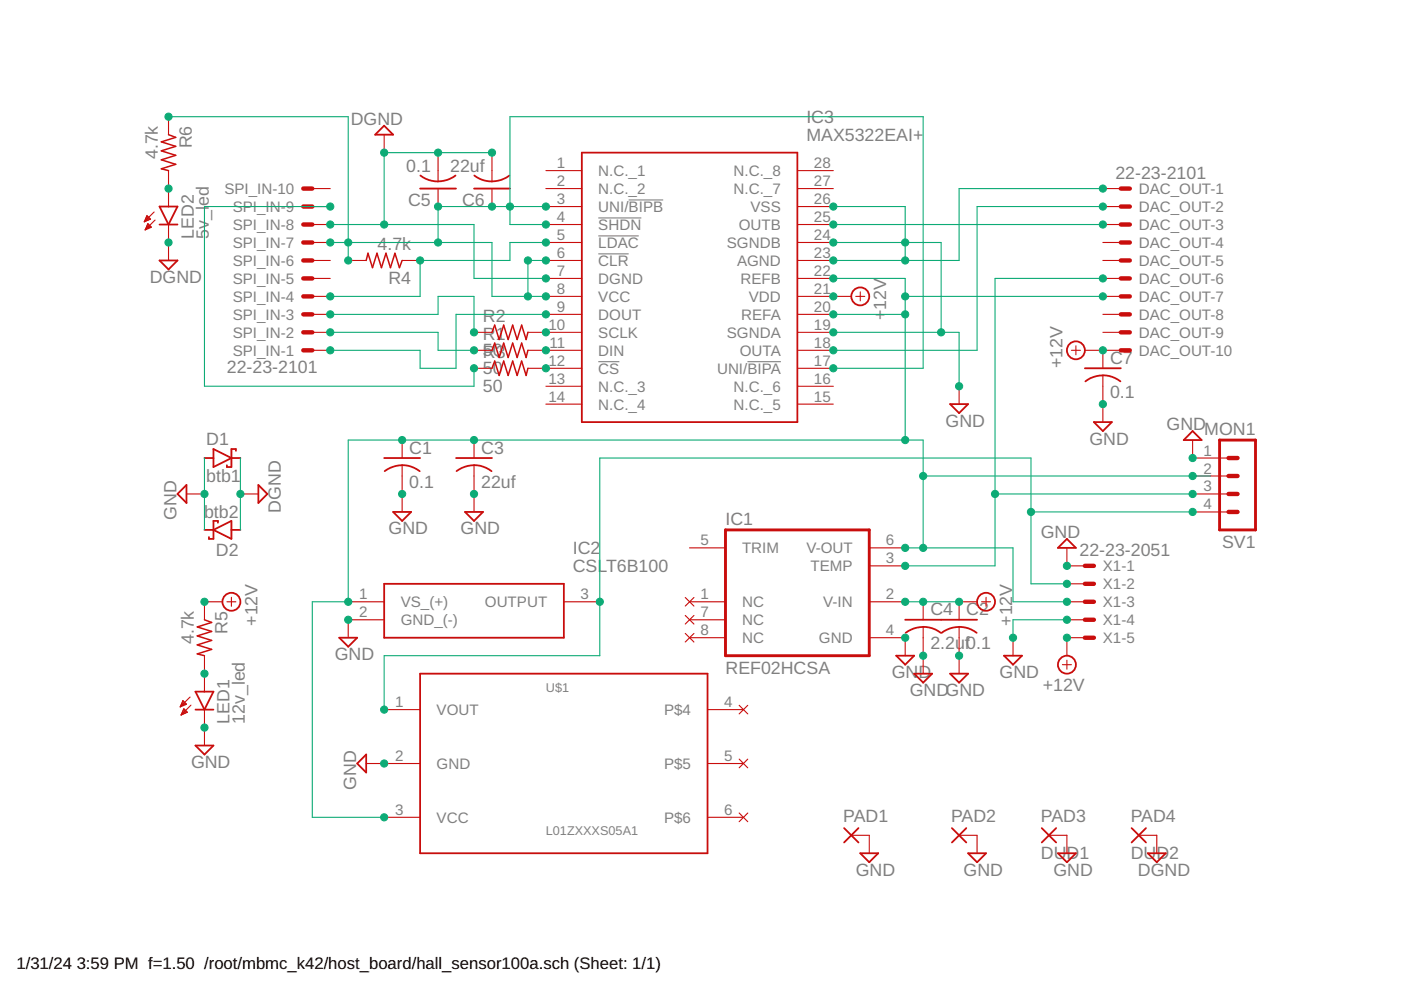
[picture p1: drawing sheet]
<svg xmlns="http://www.w3.org/2000/svg" width="297mm" height="210mm" viewBox="0 0 297 210" stroke-linecap="round" stroke-linejoin="round" font-family="sans-serif">
<path d="M126.9 46.2h9.1M126.9 50h8.5M126.9 53.8h6.4M133.3 42.4h7.3M126.9 76.7h4.4M158.5 76.7h7.1" fill="none" stroke="#808080" stroke-width=".23"/>
<path d="M258.6 93.3h7.6v19.1h-7.6zM153.8 112.4h30.5v26.6h-30.5z" fill="none" stroke="#c90d0c" stroke-width=".61"/>
<g fill="none" stroke="#c90d0c" stroke-width=".23">
<path d="M35.7 24.7v3.9M35.7 36.2v7.6M66.2 40h3.8M81.4 28.6v3.8M92.9 32.4v6.1M92.9 40v3.8M104.3 32.4v6.1M104.3 40v3.8M115.7 36.2h7.7M115.7 40h7.7M169.1 36.2h7.6M169.1 40h7.6"/>
<path d="M233.8 40h3.8M30.7 46.9h.3M30.8 46.7h.6M30.8 48.6h.2M30.8 46.5h1.1M30.9 48.5h.6M30.9 46.3h.8M31 48.2h.9M31 46.1h.5M31.1 48h.9M31.1 45.9h.2M31.2 47.9h.6"/>
<path d="M31.2 47.6h.4M31.3 47.5h.1M31.3 47.4l-.5 1.3M31.3 47.4l.8 .8-1.3 .5M31.9 46.5l-.7-.8-.6 1.3M31.9 46.5l-1.3 .5M32.7 44.9l-2.1 2.1M32.9 46.7l-2.1 2M35.7 47.6v7.6M66.2 43.8h3.8M66.2 47.6h3.8M66.2 51.4h3.8"/>
<path d="M66.2 55.2h3.8M66.2 59h3.8M73.8 55.2h3.8M85.3 55.2h3.8M115.7 43.8h7.7M115.7 47.6h7.7M115.7 51.4h7.7M115.7 55.2h7.7M115.7 59h7.7M169.1 43.8h7.6M169.1 47.6h7.6M169.1 51.4h7.6"/>
<path d="M169.1 55.2h7.6M169.1 59h7.6M233.8 43.8h3.8M233.8 47.6h3.8M233.8 51.4h3.8M233.8 55.2h3.8M233.8 59h3.8M66.2 62.8h3.8M66.2 66.7h3.8M66.2 70.5h3.8M66.2 74.3h3.8M100.5 70.5h3.8"/>
<path d="M100.5 74.3h3.8M100.5 78.1h3.8M111.9 70.5h11.5M111.9 74.3h11.5M111.9 78.1h11.5M115.7 62.8h7.7M115.7 66.7h7.7M169.1 62.8h11.4M169.1 66.7h7.6M169.1 70.5h7.6M169.1 74.3h7.6M169.1 78.1h7.6"/>
<path d="M181.4 62.8h1.9M182.4 61.9v1.9M227.2 74.3h1.9M228.1 73.3v1.9M230 74.3h7.6M233.8 62.8h3.8M233.8 66.7h3.8M233.8 70.5h3.8M233.8 74.3v3.8M233.8 79.6v9.9M85.3 93.3v3.8M85.3 98.6v9.9"/>
<path d="M100.5 93.3v3.8M100.5 98.6v9.9M115.7 81.9h7.7M115.7 85.7h7.7M169.1 81.9h7.6M169.1 85.7h7.6M203.3 81.9v3.8M252.9 93.3v3.8h7.6M39.5 104.7h3.8M51 104.7h3.8M146.2 116.2h7.6M184.3 116.2h7.6"/>
<path d="M184.3 120h7.6M226.2 116.2v3.8h3.8M252.9 104.7h7.6M252.9 100.9h7.6M252.9 108.5h7.6M43.3 139v7.6M47.2 127.6h-3.9v3.8M48.1 127.6h1.9M49.1 126.6v1.9M73.8 127.6h7.6M81.4 131.4h-7.6v3.8M119.5 127.6h7.7"/>
<path d="M145.3 130.5l1.8 1.8M145.3 126.7l1.8 1.8M145.3 134.3l1.8 1.8M146.2 131.4h7.6M146.2 127.6h7.6M146.2 135.2h7.6M147.1 130.5l-1.8 1.8M147.1 126.7l-1.8 1.8M147.1 134.3l-1.8 1.8M184.3 127.6h7.6M184.3 135.2h7.6v3.8M195.7 127.6v3.8"/>
<path d="M195.7 132.9v9.9M203.3 132.9v9.9M207.2 127.6h-3.9v3.8M208.1 127.6h1.9M209.1 126.6v1.9M214.8 135.2v3.8M226.2 131.4h3.8M226.2 127.6h3.8M226.2 123.8h3.8M226.2 140v1.9M230 135.2h-3.8v3.8M38.2 149.8h.2"/>
<path d="M38.3 149.6h.6M38.4 149.4h.9M38.4 151.6h.1M38.5 149.2h1M38.5 151.4h.4M38.6 149h.6M38.6 151.2h.8M38.7 148.8h.4M38.7 151h1M38.8 148.6h.1M38.8 150.8h.7M38.8 148.5l.7 .8-1.3 .6z"/>
<path d="M38.8 150.6h.5M38.9 150.4h.2M39 150.3l.7 .7-1.3 .6zM40.3 147.8l-2.1 2.1M40.5 149.5l-2.1 2.1M43.3 150.5v7.6M81.4 150.5h7.7M150 150.5h7.6M156.7 149.5l1.8 1.9M158.5 149.5l-1.8 1.9M225.3 140.9h1.9M77.6 161.9h11.5"/>
<path d="M81.4 173.3h7.7M150 161.9h7.6M150 173.3h7.6M156.7 161l1.8 1.8M156.7 172.4l1.8 1.8M158.5 161l-1.8 1.8M158.5 172.4l-1.8 1.8M180.5 177.1h3.8v3.8M203.3 177.1h3.9v3.8M222.4 177.1h3.8v3.8M241.4 177.1h3.9v3.8"/>
</g>
<g fill="none" stroke="#c90d0c" stroke-width=".93">
<path d="M64.3 40h1.9M237.6 40h1.9M64.3 59h1.9M64.3 55.2h1.9M64.3 51.4h1.9M64.3 47.6h1.9M64.3 43.8h1.9M237.6 59h1.9M237.6 55.2h1.9M237.6 51.4h1.9M237.6 47.6h1.9M237.6 43.8h1.9"/>
<path d="M64.3 74.3h1.9M64.3 70.5h1.9M64.3 66.7h1.9M64.3 62.8h1.9M237.6 74.3h1.9M237.6 70.5h1.9M237.6 66.7h1.9M237.6 62.8h1.9M260.5 97.1h1.9M230 120h1.9M260.5 104.7h1.9M260.5 100.9h1.9"/>
<path d="M260.5 108.5h1.9M230 123.8h1.9M230 127.6h1.9M230 131.4h1.9M230 135.2h1.9"/>
</g>
<g fill="none" stroke="#c90d0c" stroke-width=".38">
<path d="M81.4 26.6l2 2h-3.9zM89.1 40h7.6M89.1 37.2a6.1 6.1 0 0 0 7.5 0M100.5 40h7.6M100.6 37.2a6.1 6.1 0 0 0 7.4 0M123.4 32.4h45.7v57.1h-45.7zM33.8 43.8h3.8l-1.9 3.8zM33.8 47.6h3.8M33.8 55.2h3.8l-1.9 1.9zM230 78.1h7.6M233.8 79.6l2 .3 1.8 1M233.8 79.6l-1.9 .3-1.8 1"/>
<path d="M43.3 97.1h2M45.3 95.2l3.8 1.9-3.8 1.9zM49.1 97.1h1.9M50 95.6v-.4h-.9v3.8h-1v-.4M81.4 97.1h7.7M81.6 99.9a6 6 0 0 1 7.4 0M96.7 97.1h7.6M96.8 99.9a6 6 0 0 1 7.4 0M201.4 85.7h3.9l-2 1.9zM231.9 89.5h3.8l-1.9 1.9zM252.9 91.4l1.9 1.9h-3.8zM39.5 102.8v3.8l-1.9-1.9z"/>
<path d="M43.3 112.4h2M45.3 112.4l3.8-2v3.9zM46.2 110.8v-.4h-.9v3.9h-1v-.4M49.1 112.4h1.9M54.8 102.8l1.9 1.9-1.9 1.9zM83.4 108.5h3.8l-1.9 1.9zM98.6 108.5h3.8l-1.9 1.9zM226.2 114.3l1.9 1.9h-3.8zM71.9 135.2h3.8l-1.9 1.9zM81.4 123.8h38.1v11.4h-38.1zM190 139h3.8l-1.9 1.9zM191.9 131.4h15.3"/>
<path d="M195.7 132.9l2 .3 1.8 1M195.7 132.9l-1.9 .3-1.8 1M203.3 132.9l2 .3 1.8 1M203.3 132.9l-1.9 .3-1.8 1M212.9 139h3.8l-1.9 1.9zM41.4 146.6h3.9l-2 3.9zM41.4 150.5h3.9M41.4 158.1h3.9l-2 1.9zM77.6 160v3.8l-1.9-1.9zM89.1 142.8h60.9v38.1h-60.9zM193.8 142.8h3.8l-1.9 1.9zM201.4 142.8h3.9l-2 1.9z"/>
<path d="M179 175.6l3 3M182 175.6l-3 3M201.8 175.6l3.1 3M204.9 175.6l-3.1 3M220.9 175.6l3 3M223.9 175.6l-3 3M239.9 175.6l3.1 3M243 175.6l-3.1 3M182.4 180.9h3.8l-1.9 1.9zM205.3 180.9h3.8l-1.9 1.9zM224.3 180.9h3.8l-1.9 1.9zM243.4 180.9h3.8l-1.9 1.9z"/>
<circle cx="182.4" cy="62.8" r="1.91"/>
<circle cx="228.1" cy="74.3" r="1.91"/>
<circle cx="49.1" cy="127.6" r="1.91"/>
<circle cx="209.1" cy="127.6" r="1.91"/>
<circle cx="226.2" cy="140.9" r="1.91"/>
</g>
<path d="M35.7 28.6l1.6 .5-3.1 1 3.1 .9-3.1 1 3.1 .9-3.1 1 3.1 .9-3.1 1 1.5 .4M77.6 55.2l.4-1.5 1 3 .9-3 1 3 .9-3 1 3 .9-3 1 3 .6-1.5M104.3 74.3l.6-1.6 .9 3.1 1-3.1 .9 3.1 1-3.1 .9 3.1 1-3.1 .9 3.1 .4-1.5M104.3 70.5l.6-1.6 .9 3.1 1-3.1 .9 3.1 1-3.1 .9 3.1 1-3.1 .9 3.1 .4-1.5M104.3 78.1l.6-1.5 .9 3 1-3 .9 3 1-3 .9 3 1-3 .9 3 .4-1.5M43.3 131.4l1.6 .6-3.1 .9 3.1 1-3.1 .9 3.1 1-3.1 .9 3.1 1-3.1 .9 1.5 .4" fill="none" stroke="#c90d0c" stroke-width=".32"/>
<g fill="#0dab76" stroke="#0dab76" stroke-width=".21">
<circle cx="73.8" cy="131.4" r=".76"/>
<circle cx="191.9" cy="135.2" r=".76"/>
<circle cx="226.2" cy="120" r=".76"/>
<circle cx="214.8" cy="135.2" r=".76"/>
<circle cx="226.2" cy="131.4" r=".76"/>
<circle cx="203.3" cy="139" r=".76"/>
<circle cx="85.3" cy="104.7" r=".76"/>
<circle cx="81.4" cy="161.9" r=".76"/>
<circle cx="100.5" cy="104.7" r=".76"/>
<circle cx="195.7" cy="139" r=".76"/>
<circle cx="176.7" cy="51.4" r=".76"/>
<circle cx="176.7" cy="70.5" r=".76"/>
<circle cx="199.5" cy="70.5" r=".76"/>
<circle cx="203.3" cy="81.9" r=".76"/>
<circle cx="176.7" cy="43.8" r=".76"/>
<circle cx="191.9" cy="51.4" r=".76"/>
<circle cx="233.8" cy="40" r=".76"/>
<circle cx="176.7" cy="55.2" r=".76"/>
<circle cx="191.9" cy="55.2" r=".76"/>
<circle cx="233.8" cy="85.7" r=".76"/>
<circle cx="43.3" cy="104.7" r=".76"/>
<circle cx="43.3" cy="154.3" r=".76"/>
<circle cx="252.9" cy="97.1" r=".76"/>
<circle cx="226.2" cy="135.2" r=".76"/>
<circle cx="203.3" cy="127.6" r=".76"/>
<circle cx="191.9" cy="127.6" r=".76"/>
<circle cx="195.7" cy="127.6" r=".76"/>
<circle cx="176.7" cy="62.8" r=".76"/>
<circle cx="233.8" cy="74.3" r=".76"/>
<circle cx="43.3" cy="127.6" r=".76"/>
<circle cx="226.2" cy="123.8" r=".76"/>
<circle cx="127.2" cy="127.6" r=".76"/>
<circle cx="81.4" cy="150.5" r=".76"/>
<circle cx="218.6" cy="108.5" r=".76"/>
<circle cx="252.9" cy="108.5" r=".76"/>
<circle cx="73.8" cy="127.6" r=".76"/>
<circle cx="191.9" cy="116.2" r=".76"/>
<circle cx="226.2" cy="127.6" r=".76"/>
<circle cx="195.7" cy="116.2" r=".76"/>
<circle cx="85.3" cy="93.3" r=".76"/>
<circle cx="81.4" cy="173.3" r=".76"/>
<circle cx="100.5" cy="93.3" r=".76"/>
<circle cx="176.7" cy="59" r=".76"/>
<circle cx="176.7" cy="66.7" r=".76"/>
<circle cx="191.9" cy="66.7" r=".76"/>
<circle cx="191.9" cy="93.3" r=".76"/>
<circle cx="191.9" cy="62.8" r=".76"/>
<circle cx="233.8" cy="62.8" r=".76"/>
<circle cx="195.7" cy="100.9" r=".76"/>
<circle cx="252.9" cy="100.9" r=".76"/>
<circle cx="176.7" cy="74.3" r=".76"/>
<circle cx="233.8" cy="43.8" r=".76"/>
<circle cx="176.7" cy="47.6" r=".76"/>
<circle cx="233.8" cy="47.6" r=".76"/>
<circle cx="70" cy="70.5" r=".76"/>
<circle cx="100.5" cy="74.3" r=".76"/>
<circle cx="70" cy="74.3" r=".76"/>
<circle cx="115.7" cy="66.7" r=".76"/>
<circle cx="70" cy="66.7" r=".76"/>
<circle cx="100.5" cy="70.5" r=".76"/>
<circle cx="100.5" cy="78.1" r=".76"/>
<circle cx="70" cy="43.8" r=".76"/>
<circle cx="70" cy="51.4" r=".76"/>
<circle cx="115.7" cy="62.8" r=".76"/>
<circle cx="176.7" cy="78.1" r=".76"/>
<circle cx="92.9" cy="51.4" r=".76"/>
<circle cx="108.1" cy="43.8" r=".76"/>
<circle cx="115.7" cy="43.8" r=".76"/>
<circle cx="115.7" cy="47.6" r=".76"/>
<circle cx="111.9" cy="62.8" r=".76"/>
<circle cx="111.9" cy="55.2" r=".76"/>
<circle cx="115.7" cy="55.2" r=".76"/>
<circle cx="92.9" cy="43.8" r=".76"/>
<circle cx="104.3" cy="43.8" r=".76"/>
<circle cx="73.8" cy="55.2" r=".76"/>
<circle cx="73.8" cy="51.4" r=".76"/>
<circle cx="35.7" cy="24.7" r=".76"/>
<circle cx="70" cy="47.6" r=".76"/>
<circle cx="115.7" cy="59" r=".76"/>
<circle cx="81.4" cy="47.6" r=".76"/>
<circle cx="92.9" cy="32.4" r=".76"/>
<circle cx="104.3" cy="32.4" r=".76"/>
<circle cx="81.4" cy="32.4" r=".76"/>
<circle cx="51" cy="104.7" r=".76"/>
<circle cx="35.7" cy="51.4" r=".76"/>
<circle cx="70" cy="62.8" r=".76"/>
<circle cx="115.7" cy="51.4" r=".76"/>
<circle cx="89.1" cy="55.2" r=".76"/>
<circle cx="115.7" cy="74.3" r=".76"/>
<circle cx="115.7" cy="70.5" r=".76"/>
<circle cx="115.7" cy="78.1" r=".76"/>
<circle cx="191.9" cy="120" r=".76"/>
<circle cx="233.8" cy="59" r=".76"/>
<circle cx="211" cy="104.7" r=".76"/>
<circle cx="252.9" cy="104.7" r=".76"/>
<circle cx="43.3" cy="142.8" r=".76"/>
<circle cx="35.7" cy="40" r=".76"/>
</g>
<g fill="none" stroke="#0dab76" stroke-width=".23">
<path d="M35.7 24.7h38.1v30.5M104.3 32.4h-22.9v15.2M233.8 40h-30.5v15.2h-26.6M70 51.4h34.3v11.4h11.4M70 43.8h-26.7v38.1h57.2v-3.8M70 47.6h30.5v11.4h15.2M115.7 51.4h-7.6v3.8h-19v7.6h-19.1M115.7 43.8h-22.8v7.6M115.7 55.2h-3.8v7.6M115.7 47.6h-7.6v-22.9h87.6v53.4h-19M176.7 51.4h22.8v19.1M176.7 43.8h15.2v11.4"/>
<path d="M176.7 59h15.2v34.3M176.7 47.6h57.1M233.8 43.8h-26.6v30.5h-30.5M233.8 59h-22.8v61h-19.1M70 70.5h22.9v3.8h7.6M70 66.7h22.9v-3.9h7.6v7.7M115.7 66.7h-19v11.4h-7.6v-3.8h-19.1M176.7 70.5h26.6v11.4M176.7 66.7h15.2M191.9 62.8h41.9M43.3 97.1v15.3M51 97.1v15.3"/>
<path d="M191.9 116.2h22.9v11.4h11.4M195.7 116.2v-22.9h-121.9v34.3h-7.6v45.7h15.2M195.7 100.9h61M211 104.7h41.9M218.6 108.5h34.3M191.9 127.6h11.4M226.2 131.4h-11.4v3.8M226.2 123.8h-7.6v-26.7h-91.4v41.9h-45.8v11.5"/>
</g>
<g font-size="3.8" fill="#808080">
<text x="74.4" y="26.5">DGND</text>
<text x="171" y="29.9">MAX5322EAI+</text>
<text x="171" y="26.1">IC3</text>
<text x="33.5" y="33.8" transform="rotate(-90 33.5 33.8)">4.7k</text>
<text x="40.7" y="31.5" transform="rotate(-90 40.7 31.5)">R6</text>
<text x="86.1" y="36.4">0.1</text>
<text x="95.5" y="36.4">22uf</text>
<text x="236.5" y="37.9">22-23-2101</text>
<text x="44.3" y="43.7" transform="rotate(-90 44.3 43.7)">ed</text>
<text x="86.5" y="43.6">C5</text>
<text x="98" y="43.6">C6</text>
<text x="41.1" y="50.6" transform="rotate(-90 41.1 50.6)">LED2</text>
<text x="44.3" y="50.6" transform="rotate(-90 44.3 50.6)">5v_l</text>
<text x="80" y="52.9">4.7k</text>
<text x="31.7" y="60">DGND</text>
<text x="82.3" y="60.1">R4</text>
<text x="187.9" y="65.7" transform="rotate(-90 187.9 65.7)">12V</text>
<text x="102.4" y="68.2">R2</text>
<text x="187.9" y="67.9" transform="rotate(-90 187.9 67.9)">+</text>
<text x="102.4" y="75.4">50</text>
<text x="102.4" y="72">R1</text>
<text x="102.4" y="75.8">R3</text>
<text x="235.3" y="77.1">C7</text>
<text x="48.1" y="79">22-23-2101</text>
<text x="102.4" y="79.2">50</text>
<text x="102.4" y="83">50</text>
<text x="225.2" y="78.1" transform="rotate(-90 225.2 78.1)">+12V</text>
<text x="235.3" y="84.4">0.1</text>
<text x="43.7" y="94.3">D1</text>
<text x="200.5" y="90.5">GND</text>
<text x="231" y="94.3">GND</text>
<text x="247.3" y="91.2">GND</text>
<text x="255.3" y="92.2">MON1</text>
<text x="86.8" y="96.2">C1</text>
<text x="102" y="96.2">C3</text>
<text x="43.7" y="102.3">btb1</text>
<text x="86.8" y="103.4">0.1</text>
<text x="102" y="103.4">22uf</text>
<text x="37.5" y="110.3" transform="rotate(-90 37.5 110.3)">GND</text>
<text x="43.3" y="109.9">btb2</text>
<text x="59.5" y="108.7" transform="rotate(-90 59.5 108.7)">DGND</text>
<text x="82.4" y="113.3">GND</text>
<text x="97.6" y="113.3">GND</text>
<text x="153.8" y="111.4">IC1</text>
<text x="45.8" y="117.9">D2</text>
<text x="121.4" y="117.5">IC2</text>
<text x="220.7" y="114.1">GND</text>
<text x="228.9" y="117.9">22-23-2051</text>
<text x="259.1" y="116.2">SV1</text>
<text x="121.4" y="121.3">CSLT6B100</text>
<text x="197.3" y="130.4">C4</text>
<text x="204.9" y="130.4">C2</text>
<text x="41.1" y="136.6" transform="rotate(-90 41.1 136.6)">4.7k</text>
<text x="48.3" y="134.3" transform="rotate(-90 48.3 134.3)">R5</text>
<text x="54.6" y="132.7" transform="rotate(-90 54.6 132.7)">+12V</text>
<text x="197.3" y="137.7">2.2uf0.1</text>
<text x="214.6" y="132.7" transform="rotate(-90 214.6 132.7)">+12V</text>
<text x="71" y="140">GND</text>
<text x="153.8" y="142.8">REF02HCSA</text>
<text x="189.1" y="143.8">GND</text>
<text x="211.9" y="143.8">GND</text>
<text x="192.9" y="147.6">GNDGND</text>
<text x="221.1" y="146.4">+12V</text>
<text x="48.7" y="153.5" transform="rotate(-90 48.7 153.5)">LED1</text>
<text x="51.9" y="153.5" transform="rotate(-90 51.9 153.5)">12v_led</text>
<text x="40.5" y="162.8">GND</text>
<text x="75.5" y="167.4" transform="rotate(-90 75.5 167.4)">GND</text>
<text x="178.8" y="174.3">PAD1</text>
<text x="201.6" y="174.3">PAD2</text>
<text x="220.7" y="174.3">PAD3</text>
<text x="239.7" y="174.3">PAD4</text>
<text x="181.4" y="185.7">GND</text>
<text x="204.3" y="185.7">GND</text>
<text x="220.7" y="182.1">DUD1</text>
<text x="223.3" y="185.7">GND</text>
<text x="239.7" y="182.1">DUD2</text>
<text x="241.2" y="185.7">DGND</text>
</g>
<g font-size="3.5">
<text x="3.5" y="205.4">1/31/24</text>
<text x="16.3" y="205.4">3:59 PM f=1.50 /root/mbmc_k42/host_board/hall_sensor100a.sch (Sheet: 1/1)</text>
</g>
<g font-size="3.2" fill="#808080">
<text x="118" y="35.6">1</text>
<text x="172.6" y="35.6">28</text>
<text x="47.6" y="41.1">SPI_IN-10</text>
<text x="118" y="39.5">2</text>
<text x="126.9" y="37.3">N.C._1</text>
<text x="126.9" y="41.1">N.C._2</text>
<text x="155.5" y="37.3">N.C._8</text>
<text x="155.5" y="41.1">N.C._7</text>
<text x="172.6" y="39.5">27</text>
<text x="241.4" y="41.1">DAC_OUT-1</text>
<text x="49.3" y="44.9">SPI_IN-9</text>
<text x="118" y="43.3">3</text>
<text x="118" y="47.1">4</text>
<text x="126.9" y="44.9">UNI/BIPB</text>
<text x="159.1" y="44.9">VSS</text>
<text x="172.6" y="43.3">26</text>
<text x="172.6" y="47.1">25</text>
<text x="241.4" y="44.9">DAC_OUT-2</text>
<text x="49.3" y="52.6">SPI_IN-7</text>
<text x="49.3" y="48.7">SPI_IN-8</text>
<text x="118" y="50.9">5</text>
<text x="126.9" y="48.7">SHDN</text>
<text x="126.9" y="52.6">LDAC</text>
<text x="154.1" y="52.6">SGNDB</text>
<text x="156.6" y="48.7">OUTB</text>
<text x="172.6" y="50.9">24</text>
<text x="241.4" y="48.7">DAC_OUT-3</text>
<text x="241.4" y="52.6">DAC_OUT-4</text>
<text x="49.3" y="56.4">SPI_IN-6</text>
<text x="118" y="54.7">6</text>
<text x="118" y="58.5">7</text>
<text x="126.9" y="56.4">CLR</text>
<text x="156.3" y="56.4">AGND</text>
<text x="172.6" y="54.7">23</text>
<text x="172.6" y="58.5">22</text>
<text x="241.4" y="56.4">DAC_OUT-5</text>
<text x="49.3" y="64">SPI_IN-4</text>
<text x="49.3" y="60.2">SPI_IN-5</text>
<text x="118" y="62.3">8</text>
<text x="126.9" y="60.2">DGND</text>
<text x="126.9" y="64">VCC</text>
<text x="157" y="60.2">REFB</text>
<text x="158.8" y="64">VDD</text>
<text x="172.6" y="62.3">21</text>
<text x="241.4" y="60.2">DAC_OUT-6</text>
<text x="241.4" y="64">DAC_OUT-7</text>
<text x="49.3" y="71.6">SPI_IN-2</text>
<text x="49.3" y="67.8">SPI_IN-3</text>
<text x="116.3" y="69.9">10</text>
<text x="118" y="66.1">9</text>
<text x="126.9" y="67.8">DOUT</text>
<text x="126.9" y="71.6">SCLK</text>
<text x="154.1" y="71.6">SGNDA</text>
<text x="157.2" y="67.8">REFA</text>
<text x="172.6" y="66.1">20</text>
<text x="172.6" y="69.9">19</text>
<text x="241.4" y="67.8">DAC_OUT-8</text>
<text x="241.4" y="71.6">DAC_OUT-9</text>
<text x="49.3" y="75.4">SPI_IN-1</text>
<text x="116.3" y="77.5">12</text>
<text x="116.5" y="73.7">11</text>
<text x="126.9" y="75.4">DIN</text>
<text x="156.9" y="75.4">OUTA</text>
<text x="172.6" y="73.7">18</text>
<text x="172.6" y="77.5">17</text>
<text x="241.4" y="75.4">DAC_OUT-10</text>
<text x="116.3" y="81.4">13</text>
<text x="126.9" y="79.2">CS</text>
<text x="126.9" y="83">N.C._3</text>
<text x="152" y="79.2">UNI/BIPA</text>
<text x="155.5" y="83">N.C._6</text>
<text x="172.6" y="81.4">16</text>
<text x="116.3" y="85.2">14</text>
<text x="126.9" y="86.8">N.C._4</text>
<text x="155.5" y="86.8">N.C._5</text>
<text x="172.6" y="85.2">15</text>
<text x="255.2" y="96.6">1</text>
<text x="255.2" y="100.4">2</text>
<text x="255.2" y="104.2">3</text>
<text x="255.2" y="108">4</text>
<text x="148.5" y="115.6">5</text>
<text x="157.3" y="117.3">TRIM</text>
<text x="171" y="117.3">V-OUT</text>
<text x="187.8" y="119.4">3</text>
<text x="187.8" y="115.6">6</text>
<text x="171.9" y="121.1">TEMP</text>
<text x="233.8" y="121.1">X1-1</text>
<text x="233.8" y="124.9">X1-2</text>
<text x="76.1" y="127.1">1</text>
<text x="76.1" y="130.9">2</text>
<text x="85" y="128.7">VS_(+)</text>
<text x="102.8" y="128.7">OUTPUT</text>
<text x="123" y="127.1">3</text>
<text x="148.5" y="130.9">7</text>
<text x="148.5" y="127.1">1</text>
<text x="157.3" y="128.7">NC</text>
<text x="174.5" y="128.7">V-IN</text>
<text x="187.8" y="127.1">2</text>
<text x="233.8" y="128.7">X1-3</text>
<text x="85" y="132.5">GND_(-)</text>
<text x="148.5" y="134.7">8</text>
<text x="157.3" y="132.5">NC</text>
<text x="157.3" y="136.4">NC</text>
<text x="173.6" y="136.4">GND</text>
<text x="187.8" y="134.7">4</text>
<text x="233.8" y="132.5">X1-4</text>
<text x="233.8" y="136.4">X1-5</text>
<text x="83.8" y="149.9">1</text>
<text x="153.5" y="149.9">4</text>
<text x="92.6" y="151.6">VOUT</text>
<text x="140.8" y="151.6">P$4</text>
<text x="83.8" y="161.3">2</text>
<text x="153.5" y="161.3">5</text>
<text x="92.6" y="163">GND</text>
<text x="140.8" y="163">P$5</text>
<text x="83.8" y="172.8">3</text>
<text x="153.5" y="172.8">6</text>
<text x="92.6" y="174.4">VCC</text>
<text x="140.8" y="174.4">P$6</text>
</g>
<g font-size="2.7" fill="#808080">
<text x="115.7" y="146.6">U$1</text>
<text x="115.7" y="177.1">L01ZXXXS05A1</text>
</g>
</svg>
